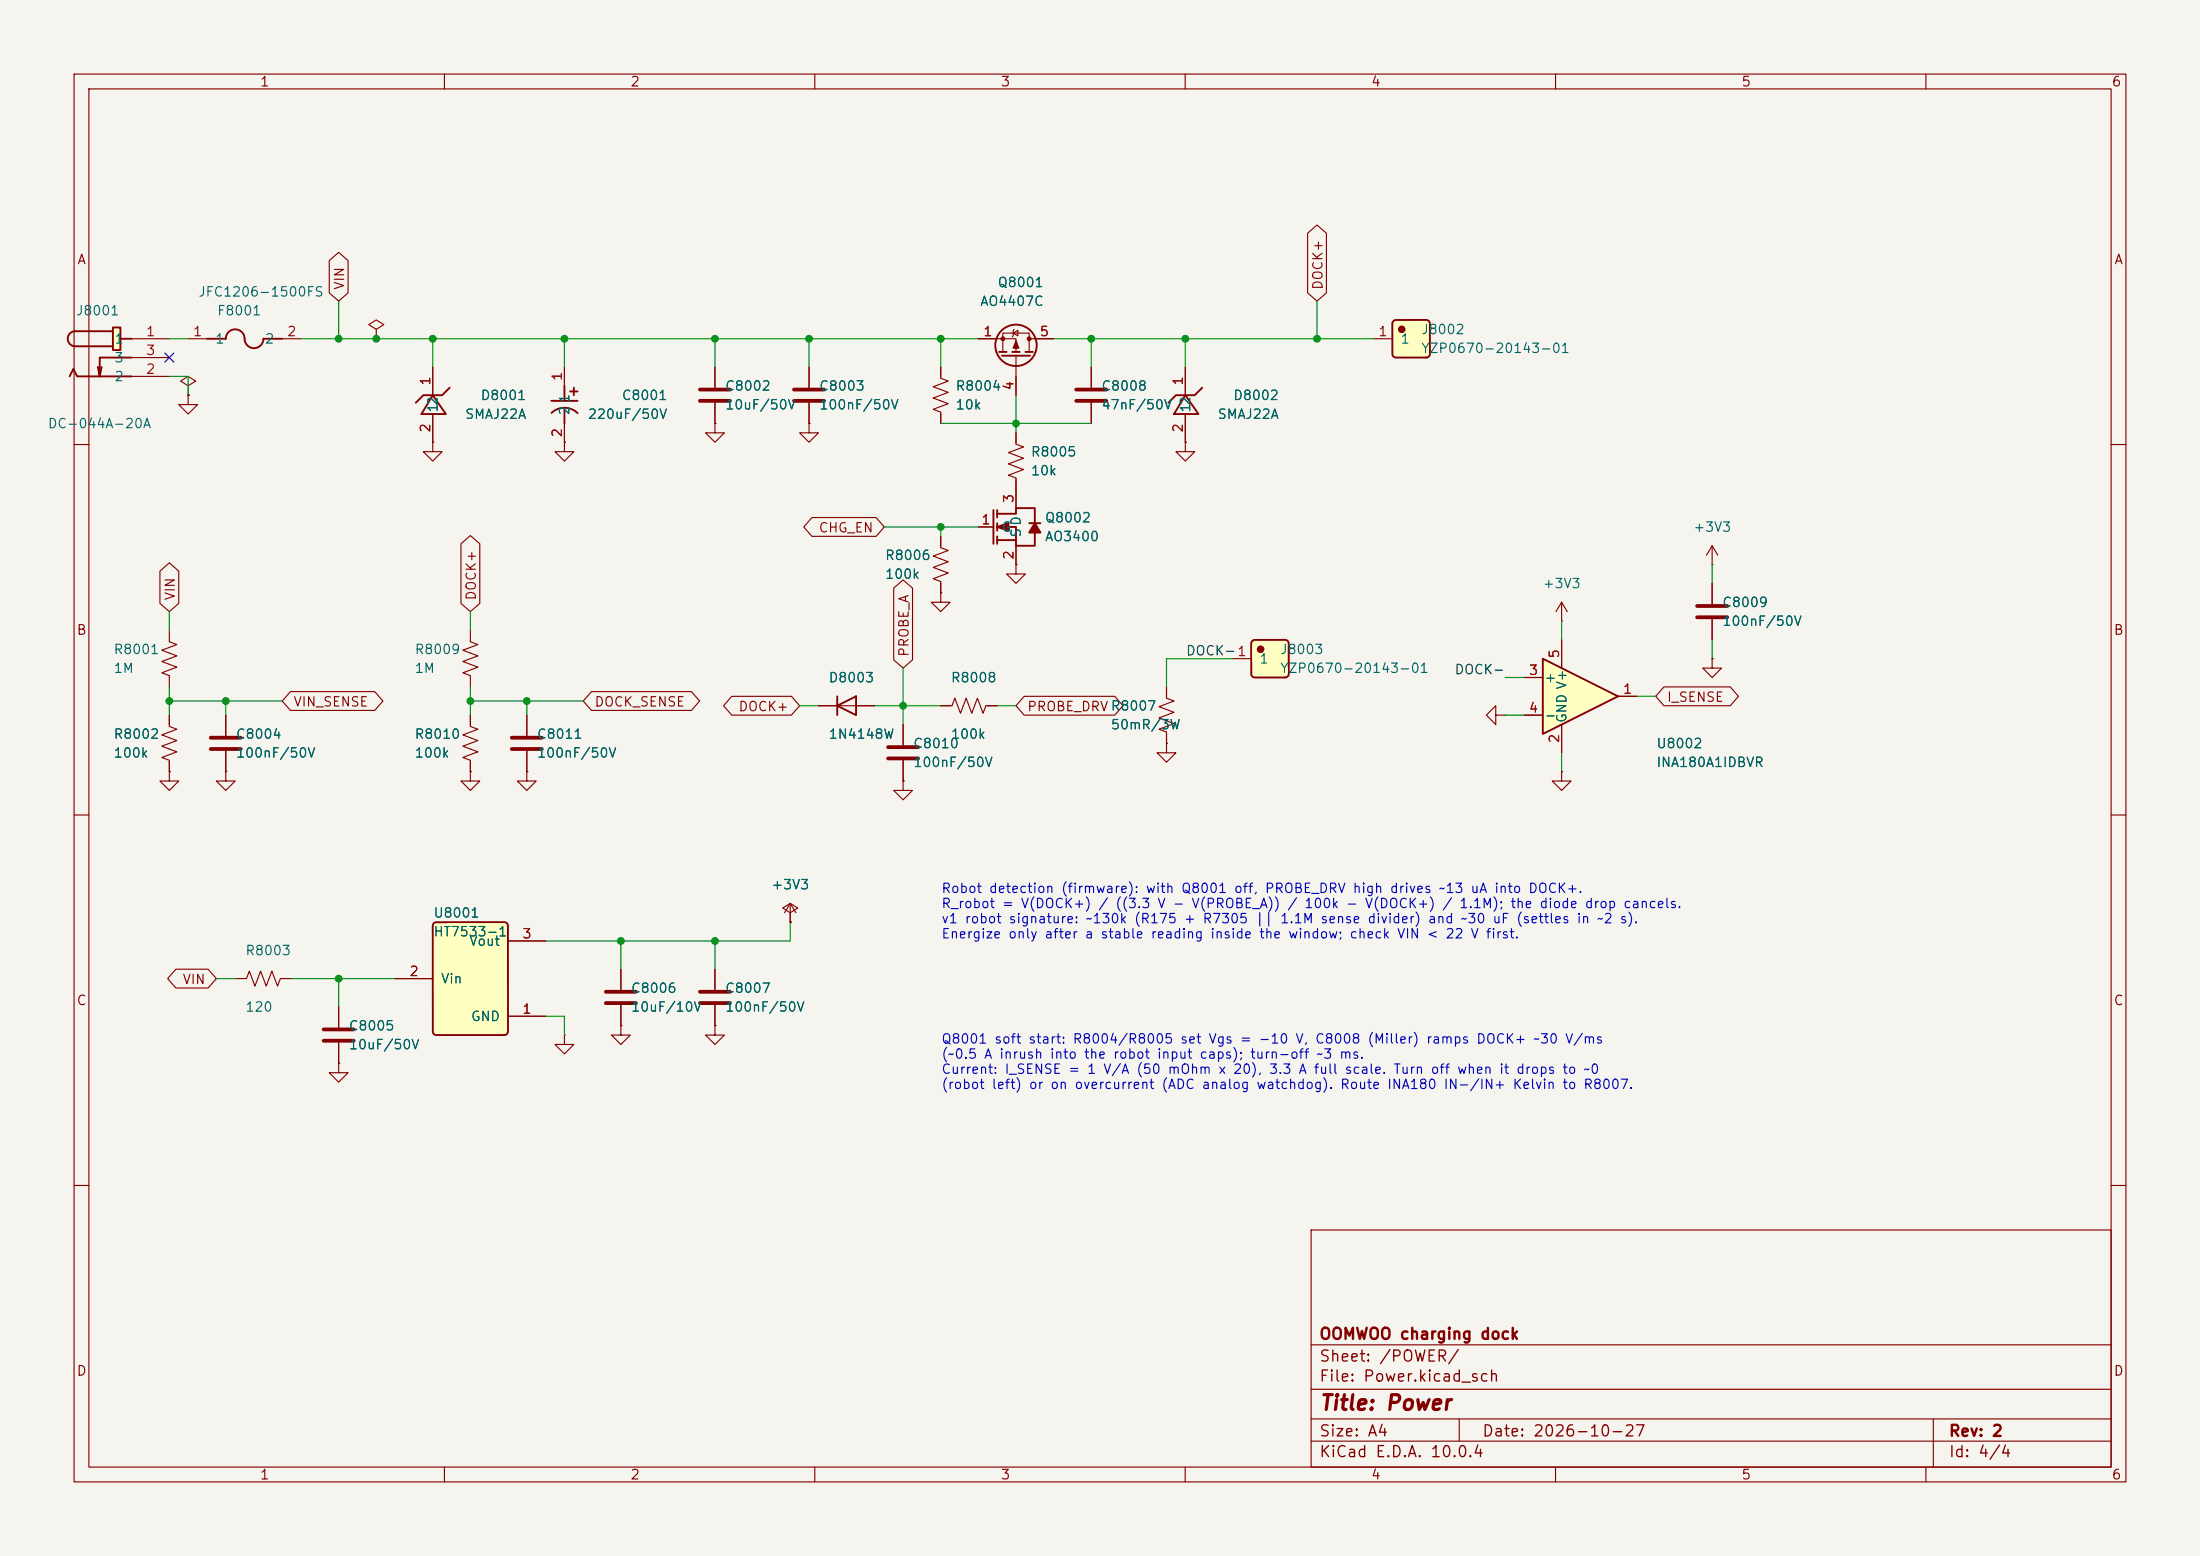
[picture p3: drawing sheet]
<svg xmlns="http://www.w3.org/2000/svg" width="297mm" height="210mm" viewBox="0 0 297 210" stroke-linecap="round" stroke-linejoin="round" font-family="sans-serif">
<path d="M0 0h297v210h-297z" fill="#f5f4ef" stroke="#f5f4ef" stroke-width=".14"/>
<g fill="none" stroke="#840000" stroke-width=".15">
<path d="M10 10h277v190h-277zM12 12h273v186h-273zM60 10v2M110 10v2M160 10v2M210 10v2M260 10v2M25.4 52.1l1-.7-1-.6-1 .6 1 .7v1.2M25.4 53.3h.1M25.4 45.7h2.5M38.1 45.7h2.5M50.8 44.5l1-.7-1-.6-1 .6 1 .7v1.2"/>
<path d="M50.8 45.7h.1M58.4 59.7v1.3h1.3l-1.3 1.2-1.3-1.2h1.3M58.4 59.7h.1M58.4 49.5v3.8M58.4 55.9v3.8M76.2 59.7v1.3h1.3l-1.3 1.2-1.3-1.2h1.3M76.2 59.7h.1M76.2 49.5v2.6M76.2 57.2v2.5M10 60h2M231.1 78.7v2.8M285 60h2"/>
<path d="M30.5 96.5v2.8M63.5 85.1v1.5l1 .4-2 .8 2 .7-2 .8 2 .7-2 .8 1 .4v1.5M110.5 95.3h7.6M121.9 97.8v2.8M127 80v1.3h1.3l-1.3 1.3-1.3-1.3h1.3M127 80h.1M127 95.3h1.5l.4-1.1 .8 2.1 .7-2.1 .8 2.1 .8-2.1 .7 2.1 .4-1h1.5M210.8 83.8h.1M210.8 81.3l-.7 1.3M210.8 81.3l.8 1.3M210.8 81.3v2.5M231.1 88.9v1.3h1.3l-1.3 1.2-1.2-1.2h1.2"/>
<path d="M231.1 88.9h.1M231.1 83.6v2.8M10 110h2M30.5 101.3v2.8M121.9 105.4v1.3h1.3l-1.3 1.3-1.3-1.3h1.3M121.9 105.4h.1M121.9 102.6v2.8M285 110h2M10 160h2M177 166h108v32h-108zM285 160h2M60 198v2"/>
<path d="M110 198v2M160 198v2M177 194.5h108M177 191.5h108M177 187.5h108M177 181.5h108M197 191.5v3M210 198v2M260 198v2M261 191.5v6.5"/>
</g>
<path d="M28.4 99.6h4.1M229.1 81.8h4.1M229.1 83.3h4.1M28.4 101.1h4.1M119.9 100.8h4.1M119.9 102.4h4.1" fill="none" stroke="#840000" stroke-width=".51"/>
<path d="M27.9 45.7h2.6a1.29 1.29 0 0 1 1.4-1.2 1.29 1.29 0 0 1 1.1 1.4 1.27 1.27 0 0 0 1.4 1.1 1.27 1.27 0 0 0 1.2-1.3h2.5M58.4 53.3l1.8 2.6h-3.3zM60.7 52.3l-1 1h-2.6l-1 1.1M74.4 54.1h3.6M74.4 55.7a2.54 2.54 0 0 1 3.6 .1M76.2 52.1v2M76.2 55.1v2.1M77 52.8h1M77.5 52.3v1M113 95.3l2.6-1.3v2.5zM113 94v2.5" fill="none" stroke="#840000" stroke-width=".25"/>
<path d="M208.3 88.9l10.1 5.1-10.1 5.1z" fill="#ffffc2"/>
<path d="M208.3 88.9l10.1 5.1-10.1 5.1z" fill="none" stroke="#840000" stroke-width=".25"/>
<g fill="none" stroke="#840000" stroke-width=".15">
<path d="M96.5 57.2v1.2h1.3l-1.3 1.3-1.3-1.3h1.3M96.5 57.2h.1M96.5 49.5v2.8M96.5 54.4v2.8M109.2 57.2v1.2h1.3l-1.3 1.3-1.3-1.3h1.3M109.2 57.2h.1M109.2 49.5v2.8M109.2 54.4v2.8M127 49.5v1.6l1 .3-2 .8 2 .8-2 .7 2 .8-2 .7 1 .4v1.6M127 72.4v1.5l1 .4-2 .8 2 .7-2 .8 2 .7-2 .8 1 .4v1.5M231.1 76.2h.1M231.1 73.7l-.7 1.2"/>
<path d="M231.1 73.7l.8 1.2M231.1 73.7v2.5M201.9 96.5v-1.2l-1.2 1.2 1.2 1.3v-1.3h1.3M203.2 96.5h.1M205.7 91.4h2.6M205.7 96.5h2.6M210.8 86.4v3.8M210.8 97.8v3.8M218.4 94h2.6M22.9 104.1v1.3h1.2l-1.2 1.3-1.3-1.3h1.3M22.9 104.1h.1M157.5 100.3v1.3h1.2l-1.2 1.3-1.3-1.3h1.3"/>
<path d="M157.5 100.3h.1M210.8 104.1v1.3h1.3l-1.3 1.3-1.3-1.3h1.3M210.8 104.1h.1"/>
</g>
<path d="M94.5 52.6h4.1M94.5 54.1h4.1M107.2 52.6h4.1M107.2 54.1h4.1" fill="none" stroke="#840000" stroke-width=".51"/>
<path d="M169.1 86.5l.2-.1h4.2l.3 .1 .2 .3v4.1a.51 .51 0 0 1-.5 .5h-4.1l-.3-.1-.2-.3v-4.1z" fill="#ffffc2"/>
<circle cx="170.2" cy="87.6" r=".38" fill="#840000" stroke="#840000" stroke-width=".25"/>
<path d="M169.1 86.5l.2-.1h4.2l.3 .1 .2 .3v4.1a.51 .51 0 0 1-.5 .5h-4.1l-.3-.1-.2-.3v-4.1z" fill="none" stroke="#840000" stroke-width=".25"/>
<path d="M157.5 92.7v1.5l1 .4-2 .8 2 .7-2 .8 2 .8-2 .7 1 .4v1.5M166.4 88.9h2.5" fill="none" stroke="#840000" stroke-width=".15"/>
<path d="M188.1 43.3l.3-.1h4.1l.4 .1 .1 .3v4.2a.51 .51 0 0 1-.5 .5h-4l-.4-.2-.1-.2v-4.2z" fill="#ffffc2"/>
<circle cx="189.2" cy="44.5" r=".38" fill="#840000" stroke="#840000" stroke-width=".25"/>
<path d="M160 53.3l1.8 2.6h-3.3zM162.3 52.3l-1 1h-2.6l-1 1.1M188.1 43.3l.3-.1h4.1l.4 .1 .1 .3v4.2a.51 .51 0 0 1-.5 .5h-4l-.4-.2-.1-.2v-4.2z" fill="none" stroke="#840000" stroke-width=".25"/>
<g fill="none" stroke="#840000" stroke-width=".15">
<path d="M147.3 49.5v2.8M147.3 54.4v2.8M160 59.7v1.3h1.3l-1.3 1.2-1.3-1.2h1.3M160 59.7h.1M160 49.5v3.8M160 55.9v3.8M185.4 45.7h2.6M96.5 130.8v2.8M96.5 135.6v2.8M106.7 124.5h.1M106.7 123.2l1-.6-1-.7-1 .7 1 .6v1.3M106.7 121.9l-.8 1.3"/>
<path d="M106.7 121.9l.7 1.3M106.7 121.9v2.6M45.7 143.5v1.3h1.3l-1.3 1.3-1.3-1.3h1.3M45.7 143.5h.1"/>
</g>
<path d="M145.3 52.6h4.1M145.3 54.1h4.1M94.5 133.9h4.1M94.5 135.4h4.1" fill="none" stroke="#840000" stroke-width=".51"/>
<path d="M58.6 124.6l.2-.1h9.3l.4 .2 .1 .2v14.3a.51 .51 0 0 1-.5 .5h-9.2l-.4-.2-.1-.2v-14.3z" fill="#ffffc2"/>
<g fill="none" stroke="#840000" stroke-width=".25">
<path d="M134.9 47.5h1M135.3 48h3.8M136.7 47.5h1M138.4 47.5h1M134.1 68.8v4.6M134.6 69.3h2.6v-.7h2.5v2M134.6 71.1h2.6v2.6h2.5v-1.8M134.6 68.8v1.1M134.6 70.6v1M134.6 72.4v1M134.6 72.9h2.6M138.9 70.6h1.6"/>
<path d="M58.6 124.6l.2-.1h9.3l.4 .2 .1 .2v14.3a.51 .51 0 0 1-.5 .5h-9.2l-.4-.2-.1-.2v-14.3z"/>
<circle cx="137.2" cy="46.6" r="2.79"/>
</g>
<g fill="none" stroke="#840000" stroke-width=".15">
<path d="M132.1 45.7h5.1v1.8M135.4 47.5v-2.5h3.5v2.5M136.8 45l.6-.4v.7zM136.9 44.5l-.1 .1v.7l-.1 .2M137.2 58.4v1.5l1 .4-2.1 .8 2.1 .7-2.1 .8 2.1 .8-2.1 .7 1.1 .4v4.1M137.2 48v5.3M138.9 45.7h3.3M132.1 71.1h2M137.2 76.2v1.3h1.2l-1.2 1.2-1.3-1.2h1.3M137.2 76.2h.1M137.2 73.7v2.5M22.9 85.1v1.5l1 .4-2.1 .8 2.1 .7-2.1 .8 2.1 .7-2.1 .8 1.1 .4v1.5"/>
<path d="M63.5 96.5v1.5l1 .4-2 .8 2 .7-2 .8 2 .8-2 .7 1 .4v1.5M71.1 96.5v2.8M63.5 104.1v1.3h1.3l-1.3 1.3-1.3-1.3h1.3M63.5 104.1h.1M71.1 104.1v1.3h1.3l-1.3 1.3-1.3-1.3h1.3M71.1 104.1h.1M71.1 101.3v2.8M31.7 132.1h1.6l.4-1 .7 2 .8-2 .7 2 .8-2 .8 2 .3-1h1.6M45.7 135.9v2.8M53.3 132.1h5.1M68.6 137.2h5.1M68.6 127h5.1"/>
<path d="M76.2 139.7v1.3h1.3l-1.3 1.2-1.3-1.2h1.3M76.2 139.7h.1M83.8 138.4v1.3h1.3l-1.3 1.3-1.3-1.3h1.3M83.8 138.4h.1M83.8 130.8v2.8M83.8 135.6v2.8M96.5 138.4v1.3h1.3l-1.3 1.3-1.3-1.3h1.3M96.5 138.4h.1M45.7 140.7v2.8"/>
</g>
<path d="M69.1 99.6h4.1M69.1 101.1h4.1M43.7 138.9h4.1M81.8 133.9h4.1M81.8 135.4h4.1M43.7 140.5h4.1" fill="none" stroke="#840000" stroke-width=".51"/>
<g fill="#840000" stroke="#840000" stroke-width=".15">
<path d="M137.2 46l.3 1h-.7z"/>
<circle cx="138.9" cy="45.7" r=".25"/>
<circle cx="135.4" cy="45.7" r=".25"/>
</g>
<g fill="#840000" stroke="#840000" stroke-width=".25">
<path d="M134.6 71.1l1.5-.5v1z"/>
<path d="M139.7 70.6l.8 1.3h-1.6z"/>
</g>
<path d="M15.2 44.2h1.1v3h-1.1z" fill="#ffffc2"/>
<path d="M9.4 50.8l.5-1 .5 1h7.4M13.7 49.5l-.2 1.3M15.2 44.2h1.1v3h-1.1zM15.2 44.7h-5a1.02 1.02 0 0 0-1.1 1 1.02 1.02 0 0 0 1.1 1h5M16.3 45.7h1.5M17.8 48.3h-4.3v2.5l-.3-1.3" fill="none" stroke="#840000" stroke-width=".25"/>
<g fill="none" stroke="#840000" stroke-width=".15">
<path d="M44.4 35.2l1.3-1.1 1.3 1.1v4.3l-1.3 1.1-1.3-1.1zM176.5 31.5l1.3-1.1 1.3 1.1v8l-1.3 1.1-1.3-1.1zM17.8 45.7h5.1M17.8 50.8h5.1M17.8 48.3h5.1M25.4 53.3v1.3h1.3l-1.3 1.3-1.3-1.3h1.3M25.4 53.3h.1M58.4 59.7h.1M58.4 49.5v3.8M58.4 55.9v3.8M76.2 59.7h.1M76.2 49.5v2.6"/>
<path d="M76.2 57.2v2.5M96.5 57.2h.1M96.5 49.5v2.8M96.5 54.4v2.8M109.2 57.2h.1M109.2 49.5v2.8M109.2 54.4v2.8M127 49.5v1.3M127 55.9v1.3M132.1 45.7h2.5M137.2 50.8v2.5M137.2 58.4v1.3"/>
<path d="M139.7 45.7h2.5M147.3 49.5v2.8M147.3 54.4v2.8M160 59.7h.1M160 49.5v3.8M160 55.9v3.8M21.6 77.1l1.3-1.1 1.2 1.1v4.3l-1.2 1.2-1.3-1.2zM62.2 73.4l1.3-1.1 1.3 1.1v8l-1.3 1.2-1.3-1.2zM109.6 69.8h8.7l1.1 1.3-1.1 1.3h-8.7l-1.1-1.3zM120.6 79.4l1.3-1.1 1.3 1.1v9.7l-1.3 1.1-1.3-1.1zM127 72.4v1.3M127 78.7v1.3"/>
<path d="M132.1 71.1h2M137.2 76.2h.1M137.2 64.8v3.8M137.2 73.7v2.5M231.1 78.7v2.8M22.9 96.5v1.5l1 .4-2.1 .8 2.1 .7-2.1 .8 2.1 .8-2.1 .7 1.1 .4v1.5M30.5 96.5v2.8M39.2 93.3h11.4l1.1 1.3-1.1 1.3h-11.4l-1.1-1.3zM63.5 96.5v1.3M71.1 96.5v2.8M79.9 93.3h13.4l1.2 1.3-1.2 1.3h-13.4l-1.2-1.3zM98.8 94h8l1.1 1.3-1.1 1.2h-8l-1.1-1.2z"/>
<path d="M110.5 95.3h2.5M115.6 95.3h2.5M121.9 97.8v2.8M127 80h.1M127 95.3h1.3M133.3 95.3h1.3M138.3 94h12.2l1.1 1.3-1.1 1.2h-12.2l-1.1-1.2zM157.5 92.7v1.3M157.5 99.1v1.2M205.7 91.4h2.6M205.7 96.5h2.6M210.8 86.4v3.8"/>
<path d="M210.8 97.8v3.8M218.4 94h2.6M224.6 92.7h9l1.1 1.3-1.1 1.3h-9l-1.1-1.3zM231.1 88.9h.1M231.1 83.6v2.8M22.9 104.1h.1M30.5 104.1v1.3h1.2l-1.2 1.3-1.3-1.3h1.3M30.5 104.1h.1M30.5 101.3v2.8M63.5 104.1h.1M63.5 102.9v1.2M71.1 104.1h.1"/>
<path d="M71.1 101.3v2.8M121.9 105.4h.1M121.9 102.6v2.8M157.5 100.3h.1M210.8 104.1h.1M23.7 130.8h4.4l1.1 1.3-1.1 1.3h-4.4l-1.1-1.3zM45.7 135.9v2.8M53.3 132.1h5.1M68.6 137.2h5.1M68.6 127h5.1M83.8 138.4h.1M83.8 130.8v2.8"/>
<path d="M83.8 135.6v2.8M96.5 138.4h.1M96.5 130.8v2.8M96.5 135.6v2.8M106.7 124.5h.1M45.7 143.5h.1M45.7 140.7v2.8"/>
</g>
<g fill="none" stroke="#009600" stroke-width=".15">
<path d="M22.9 50.8h2.5v2.5M22.9 45.7h2.5M40.6 45.7h91.5M45.7 40.6v5.1M58.4 45.7v3.8M76.2 45.7v3.8M96.5 45.7v3.8M109.2 45.7v3.8M127 57.2h20.3M127 45.7v3.8M137.2 53.3v5.1M142.2 45.7h43.2"/>
<path d="M147.3 45.7v3.8M160 45.7v3.8M177.8 40.6v5.1M119.4 71.1h12.7M127 71.1v1.3M231.1 76.2v2.5M22.9 82.6v2.5M22.9 92.7v3.8M22.9 94.6h15.2M30.5 94.6v1.9M63.5 94.6h15.2M63.5 82.6v2.5"/>
<path d="M63.5 92.7v3.8M71.1 94.6v1.9M107.9 95.3h2.6M118.1 95.3h8.9M121.9 90.2v7.6M134.6 95.3h2.6M166.4 88.9h-8.9v3.8M203.2 96.5h2.5M203.2 91.4h2.5M210.8 83.8v2.6M221 94h2.5M231.1 86.4v2.5"/>
<path d="M210.8 101.6v2.5M29.2 132.1h2.5M39.4 132.1h13.9M45.7 132.1v3.8M73.7 137.2h2.5v2.5M83.8 127v3.8M96.5 127v3.8M106.7 124.5v2.5h-33"/>
</g>
<path d="M22.3 47.7l1.2 1.2M23.5 47.7l-1.2 1.2" fill="none" stroke="#000084" stroke-width=".15"/>
<g fill="#009600" stroke="#009600" stroke-width=".14">
<circle cx="121.9" cy="95.3" r=".46"/>
<circle cx="96.5" cy="45.7" r=".46"/>
<circle cx="76.2" cy="45.7" r=".46"/>
<circle cx="127" cy="45.7" r=".46"/>
<circle cx="137.2" cy="57.2" r=".46"/>
<circle cx="109.2" cy="45.7" r=".46"/>
<circle cx="127" cy="71.1" r=".46"/>
<circle cx="96.5" cy="127" r=".46"/>
<circle cx="45.7" cy="132.1" r=".46"/>
<circle cx="83.8" cy="127" r=".46"/>
<circle cx="22.9" cy="94.6" r=".46"/>
<circle cx="30.5" cy="94.6" r=".46"/>
<circle cx="147.3" cy="45.7" r=".46"/>
<circle cx="160" cy="45.7" r=".46"/>
<circle cx="177.8" cy="45.7" r=".46"/>
<circle cx="50.8" cy="45.7" r=".46"/>
<circle cx="45.7" cy="45.7" r=".46"/>
<circle cx="58.4" cy="45.7" r=".46"/>
<circle cx="63.5" cy="94.6" r=".46"/>
<circle cx="71.1" cy="94.6" r=".46"/>
</g>
<text font-size="2" fill="#840000" x="178" y="190.8">Title: Power</text>
<g font-size="1.5" fill="#840000">
<text x="178" y="184.2">Sheet: /POWER/</text>
<text x="178" y="181.2">OOMWOO charging dock</text>
<text x="178" y="186.9">File: Power.kicad_sch</text>
<text x="178" y="197.1">KiCad E.D.A. 10.0.4</text>
<text x="178" y="194.3">Size: A4</text>
<text x="200" y="194.3">Date: 2026-10-27</text>
<text x="263" y="194.3">Rev: 2</text>
<text x="263" y="197.1">Id: 4/4</text>
</g>
<g font-size="1.3" fill="#840000">
<text x="35" y="12">1</text>
<text x="85" y="12">2</text>
<text x="135" y="12">3</text>
<text x="185" y="12">4</text>
<text x="235" y="12">5</text>
<text x="285" y="12">6</text>
<text x="10.3" y="36">A</text>
<text x="285.3" y="36">A</text>
<text x="46.8" y="39.2" transform="rotate(-90 46.8 39.2)">VIN</text>
<text x="178.9" y="39.2" transform="rotate(-90 178.9 39.2)">DOCK+</text>
<text x="110.4" y="72.2">CHG_EN</text>
<text x="23.9" y="81.1" transform="rotate(-90 23.9 81.1)">VIN</text>
<text x="64.6" y="81.1" transform="rotate(-90 64.6 81.1)">DOCK+</text>
<text x="10.3" y="86">B</text>
<text x="123" y="88.7" transform="rotate(-90 123 88.7)">PROBE_A</text>
<text x="285.3" y="86">B</text>
<text x="39.5" y="95.7">VIN_SENSE</text>
<text x="80.2" y="95.7">DOCK_SENSE</text>
<text x="224.9" y="95">I_SENSE</text>
<text x="99.6" y="96.3">DOCK+</text>
<text x="138.6" y="96.3">PROBE_DRVR8007</text>
<text x="10.3" y="136">C</text>
<text x="24.6" y="133.1">VIN</text>
<text x="285.3" y="136">C</text>
<text x="10.3" y="186">D</text>
<text x="285.3" y="186">D</text>
<text x="35" y="200">1</text>
<text x="85" y="200">2</text>
<text x="135" y="200">3</text>
<text x="185" y="200">4</text>
<text x="235" y="200">5</text>
<text x="285" y="200">6</text>
</g>
<g font-size="1.3" fill="#006464">
<text x="26.7" y="40.3">JFC1206-1500FS</text>
<text x="132.2" y="41.6">AO4407C</text>
<text x="134.6" y="39.1">Q8001</text>
<text x="10.2" y="42.9">J8001</text>
<text x="15.4" y="46.7">1</text>
<text x="29" y="46.7">1</text>
<text x="29.2" y="42.9">F8001</text>
<text x="35.7" y="46.7">2</text>
<text x="189" y="46.7">1</text>
<text x="191.8" y="45.4">J8002</text>
<text x="191.8" y="48">YZP0670-20143-01</text>
<text x="15.4" y="51.8">2</text>
<text x="15.4" y="49.2">3</text>
<text x="97.8" y="53">C8002</text>
<text x="110.5" y="53">C8003</text>
<text x="128.9" y="53">R8004</text>
<text x="148.6" y="53">C8008</text>
<text x="6.4" y="58.1">DC-044A-20A</text>
<text x="59.4" y="55.8" transform="rotate(-90 59.4 55.8)">12</text>
<text x="62.7" y="56.9">SMAJ22A</text>
<text x="64.8" y="54.3">D8001</text>
<text x="77.2" y="56.1" transform="rotate(-90 77.2 56.1)">2</text>
<text x="77.2" y="54.5" transform="rotate(-90 77.2 54.5)">1</text>
<text x="79.3" y="56.9">220uF/50V</text>
<text x="83.8" y="54.3">C8001</text>
<text x="97.8" y="55.6">10uF/50V</text>
<text x="110.5" y="55.6">100nF/50V</text>
<text x="128.9" y="55.6">10k</text>
<text x="148.6" y="55.6">47nF/50V</text>
<text x="161" y="55.8" transform="rotate(-90 161 55.8)">12</text>
<text x="164.3" y="56.9">SMAJ22A</text>
<text x="166.4" y="54.3">D8002</text>
<text x="139.1" y="64.5">10k</text>
<text x="139.1" y="61.9">R8005</text>
<text x="141" y="70.8">Q8002</text>
<text x="119.4" y="75.9">R8006</text>
<text x="135.1" y="72.1">G</text>
<text x="138.1" y="72.6" transform="rotate(-90 138.1 72.6)">SD</text>
<text x="141" y="73.4">AO3400</text>
<text x="228.5" y="72.1">+3V3</text>
<text x="119.4" y="78.4">100k</text>
<text x="208.2" y="79.7">+3V3</text>
<text x="232.4" y="82.3">C8009</text>
<text x="15.2" y="88.6">R8001</text>
<text x="55.9" y="88.6">R8009</text>
<text x="169.9" y="89.9">1</text>
<text x="172.7" y="88.6">J8003</text>
<text x="232.4" y="84.8">100nF/50V</text>
<text x="15.2" y="91.1">1M</text>
<text x="55.9" y="91.1">1M</text>
<text x="111.8" y="92.4">D8003</text>
<text x="128.3" y="92.4">R8008</text>
<text x="172.7" y="91.1">YZP0670-20143-01</text>
<text x="208.4" y="92.4">+</text>
<text x="15.2" y="100">R8002</text>
<text x="31.8" y="100">C8004</text>
<text x="55.9" y="100">R8010</text>
<text x="72.4" y="100">C8011</text>
<text x="111.8" y="100">1N4148W</text>
<text x="123.2" y="101.3">C8010</text>
<text x="128.3" y="100">100k</text>
<text x="149.9" y="98.8">50mR/3W</text>
<text x="149.9" y="96.2">R8007</text>
<text x="208.4" y="97.5">-</text>
<text x="211.8" y="97.7" transform="rotate(-90 211.8 97.7)">GND V+</text>
<text x="223.5" y="101.3">U8002</text>
<text x="15.2" y="102.6">100k</text>
<text x="31.8" y="102.6">100nF/50V</text>
<text x="55.9" y="102.6">100k</text>
<text x="72.4" y="102.6">100nF/50V</text>
<text x="123.2" y="103.8">100nF/50V</text>
<text x="223.5" y="103.8">INA180A1IDBVR</text>
<text x="58.4" y="124.2">U8001</text>
<text x="104" y="120.4">+3V3</text>
<text x="33" y="129.2">R8003</text>
<text x="58.4" y="126.7">HT7533-1</text>
<text x="63.2" y="128">Vout</text>
<text x="33" y="136.9">120</text>
<text x="59.4" y="133.1">Vin</text>
<text x="85.1" y="136.9">10uF/10V</text>
<text x="85.1" y="134.3">C8006</text>
<text x="97.8" y="134.3">C8007</text>
<text x="97.8" y="136.9">100nF/50V</text>
<text x="47" y="141.9">10uF/50V</text>
<text x="47" y="139.4">C8005</text>
<text x="63.5" y="138.1">GND</text>
</g>
<g font-size="1.3" fill="#a90000">
<text x="19.6" y="45.7">1</text>
<text x="26" y="45.7">1</text>
<text x="38.7" y="45.7">2</text>
<text x="132.6" y="45.7">1</text>
<text x="140.3" y="45.7">5</text>
<text x="186" y="45.7">1</text>
<text x="19.6" y="50.8">2</text>
<text x="19.6" y="48.2">3</text>
<text x="58.4" y="52.1" transform="rotate(-90 58.4 52.1)">1</text>
<text x="76.2" y="51.5" transform="rotate(-90 76.2 51.5)">1</text>
<text x="137.1" y="52.8" transform="rotate(-90 137.1 52.8)">4</text>
<text x="160" y="52.1" transform="rotate(-90 160 52.1)">1</text>
<text x="58.4" y="58.5" transform="rotate(-90 58.4 58.5)">2</text>
<text x="76.2" y="59.1" transform="rotate(-90 76.2 59.1)">2</text>
<text x="160" y="58.5" transform="rotate(-90 160 58.5)">2</text>
<text x="132.4" y="71.1">1</text>
<text x="137.1" y="68" transform="rotate(-90 137.1 68)">3</text>
<text x="137.1" y="75.6" transform="rotate(-90 137.1 75.6)">2</text>
<text x="210.8" y="89" transform="rotate(-90 210.8 89)">5</text>
<text x="206.3" y="91.4">3</text>
<text x="219" y="94">1</text>
<text x="206.3" y="96.5">4</text>
<text x="210.8" y="100.4" transform="rotate(-90 210.8 100.4)">2</text>
<text x="70.4" y="127">3</text>
<text x="55.2" y="132.1">2</text>
<text x="70.4" y="137.1">1</text>
</g>
<g font-size="1.3" fill="#0f0f0f">
<text x="160" y="88.8">DOCK-1</text>
<text x="196.3" y="91.3">DOCK-</text>
</g>
<g font-size="1.3" fill="#0000c2">
<text x="127" y="120.8">Robot detection (firmware): with Q8001 off, PROBE_DRV high drives ~13 uA into DOCK+.</text>
<text x="127" y="122.9">R_robot = V(DOCK+) / ((3.3 V - V(PROBE_A)) / 100k - V(DOCK+) / 1.1M); the diode drop cancels.</text>
<text x="127" y="124.9">v1 robot signature: ~130k (R175 + R7305 || 1.1M sense divider) and ~30 uF (settles in ~2 s).</text>
<text x="127" y="127">Energize only after a stable reading inside the window; check VIN &lt; 22 V first.</text>
<text x="127" y="141.2">Q8001 soft start: R8004/R8005 set Vgs = -10 V, C8008 (Miller) ramps DOCK+ ~30 V/ms</text>
<text x="127" y="143.2">(~0.5 A inrush into the robot input caps); turn-off ~3 ms.</text>
<text x="127" y="145.3">Current: I_SENSE = 1 V/A (50 mOhm x 20), 3.3 A full scale. Turn off when it drops to ~0</text>
<text x="127" y="147.3">(robot left) or on overcurrent (ADC analog watchdog). Route INA180 IN-/IN+ Kelvin to R8007.</text>
</g>
</svg>
